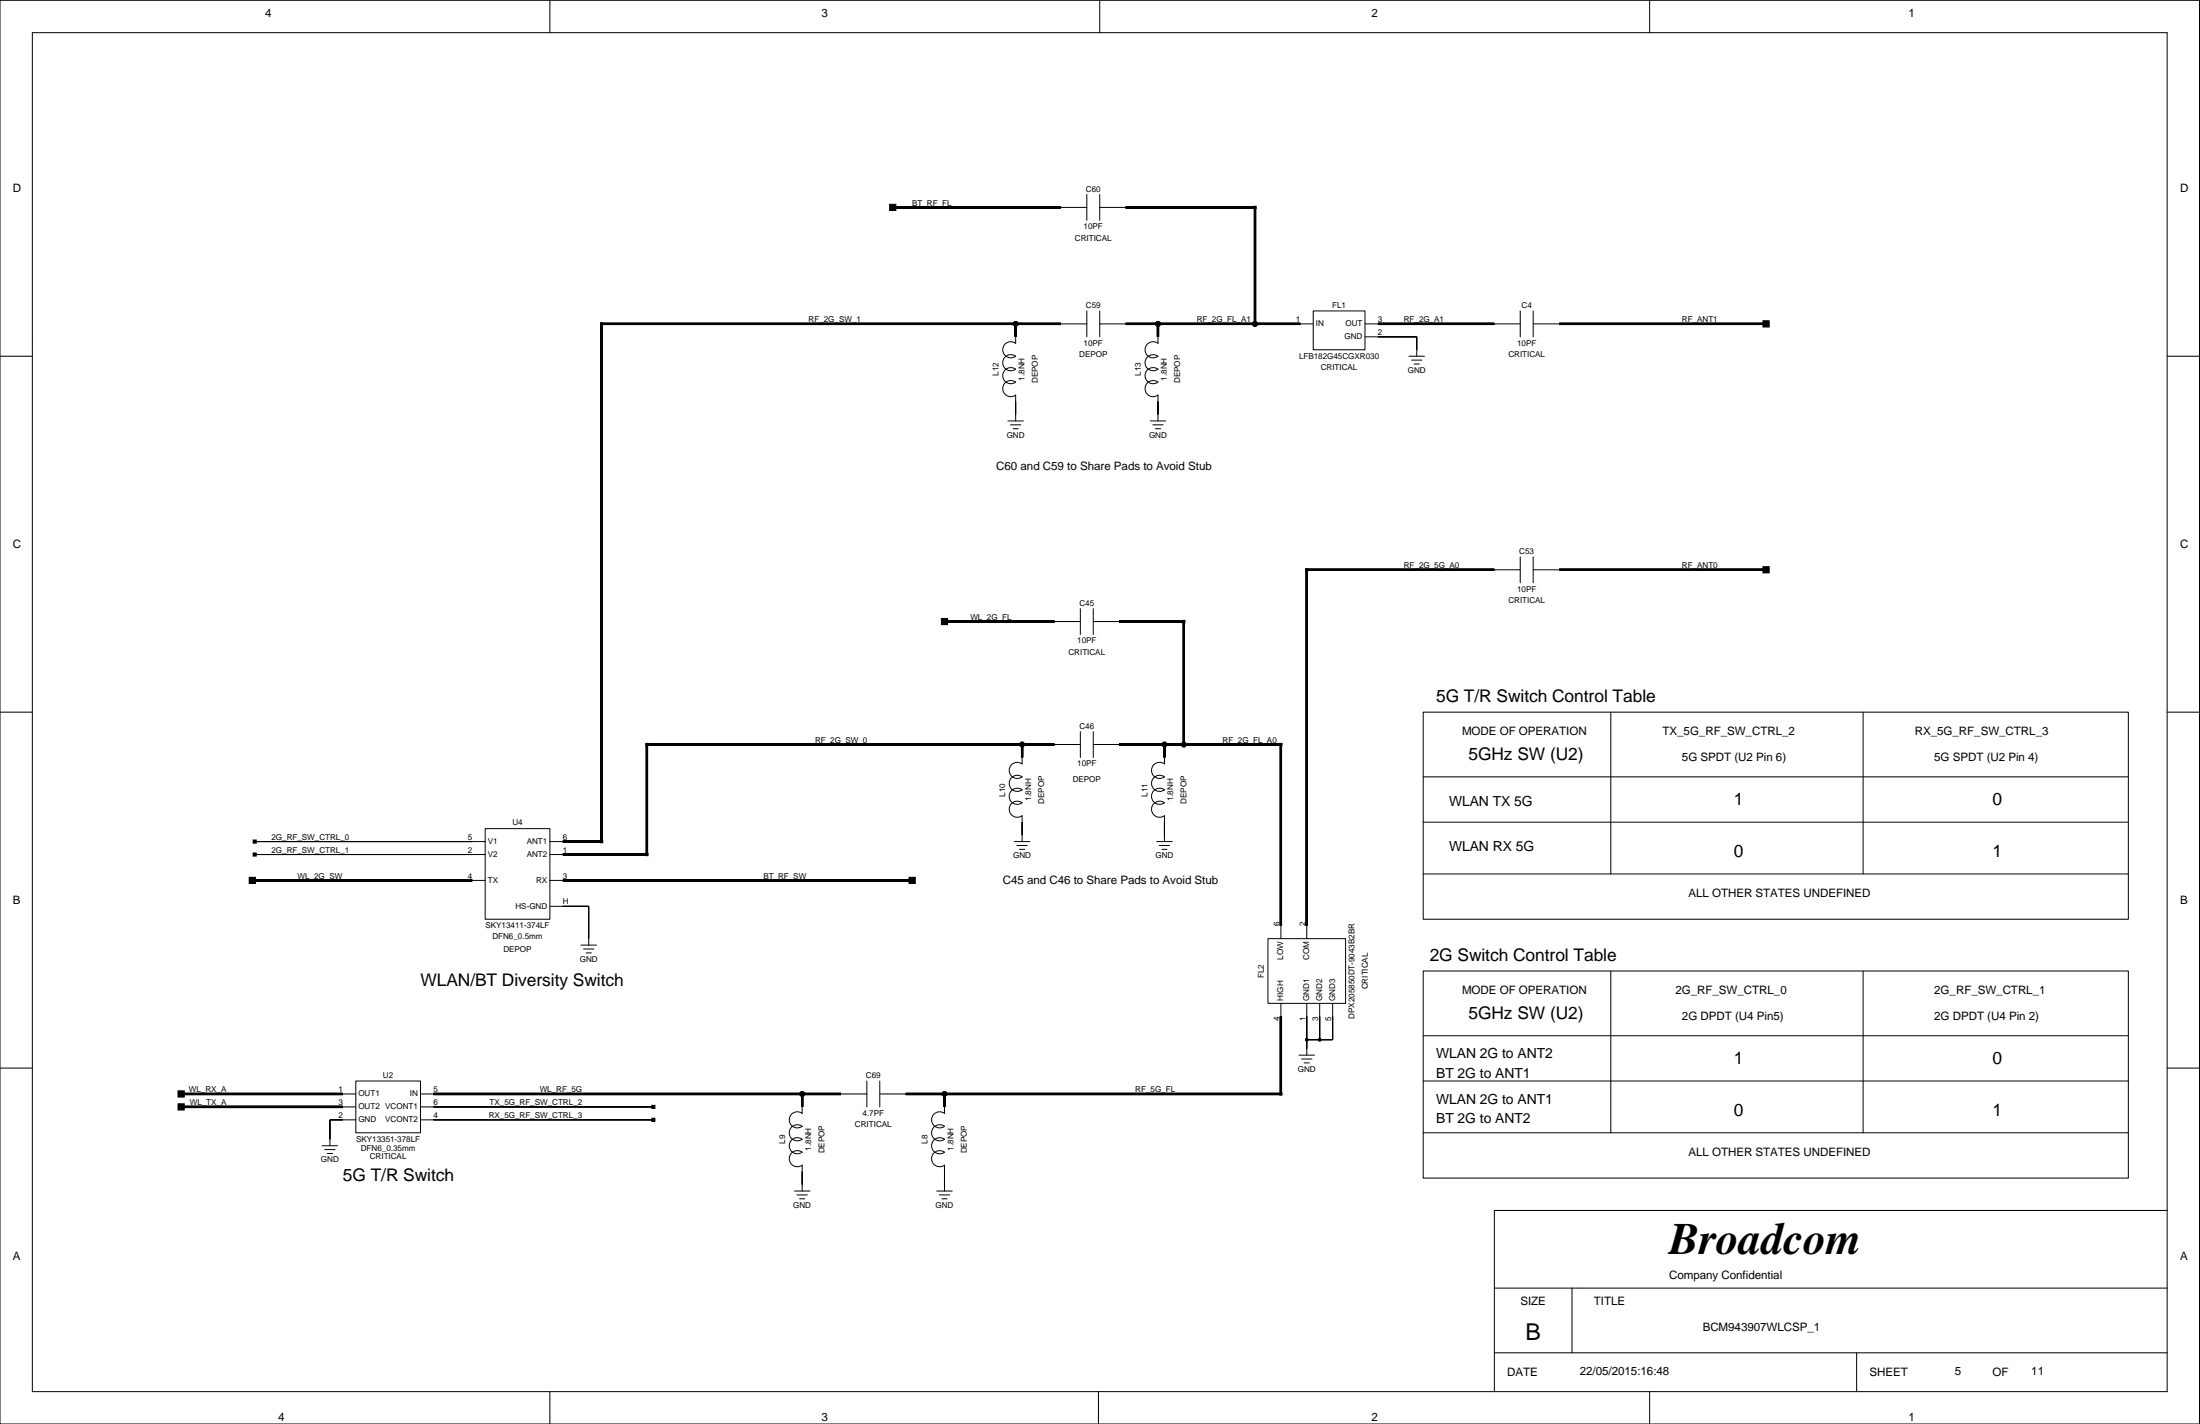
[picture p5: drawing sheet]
<svg xmlns="http://www.w3.org/2000/svg" width="432mm" height="279mm" viewBox="0 0 432 279" stroke-linecap="round" stroke-linejoin="round" font-family="sans-serif">
<g fill="none" stroke="#000" stroke-width=".2">
<path d="M0 .1h431.7v279.3h-431.7zM6.3 6.4h419.1v266.7h-419.1zM107.9 .1v6.3M215.9 .1v6.3M323.8 .1v6.3M213.3 38.2v5M215.9 38.2v5M208.2 40.7h5.1M215.9 40.7h5M0 69.9h6.3M199.3 66.1v1.3a1.59 1.59 0 0 0-2.1 .2 1.59 1.59 0 0 0 0 2.1 1.59 1.59 0 0 0 2.1 .2M199.3 69.9a1.59 1.59 0 0 0-2.1 .2 1.59 1.59 0 0 0 0 2.1 1.59 1.59 0 0 0 2.1 .2 1.59 1.59 0 0 0-2.1 .2 1.59 1.59 0 0 0 0 2.2 1.59 1.59 0 0 0 2.1 .2 1.59 1.59 0 0 0-2.1 .2 1.59 1.59 0 0 0 0 2.1 1.59 1.59 0 0 0 2.1 .2v5.1"/>
<path d="M208.2 63.5h5.1M213.3 61v5.1M215.9 61v5.1M215.9 63.5h5M227.3 66.1v1.3a1.59 1.59 0 0 0-2.1 .2 1.59 1.59 0 0 0 0 2.1 1.59 1.59 0 0 0 2.1 .2M227.3 69.9a1.59 1.59 0 0 0-2.1 .2 1.59 1.59 0 0 0 0 2.1 1.59 1.59 0 0 0 2.1 .2 1.59 1.59 0 0 0-2.1 .2 1.59 1.59 0 0 0 0 2.2 1.59 1.59 0 0 0 2.1 .2 1.59 1.59 0 0 0-2.1 .2 1.59 1.59 0 0 0 0 2.1 1.59 1.59 0 0 0 2.1 .2v5.1M255.2 63.5h2.6M257.8 61h10.1v7.6h-10.1zM267.9 66.1h10.2v3.8M267.9 63.5h2.5M276.5 69.9h3.1M277.1 70.7h2"/>
<path d="M277.6 71.4h1M293.3 63.5h5.1M298.4 61v5.1M300.9 61v5.1M300.9 63.5h5.1M425.4 69.9h6.3M197.8 82.6h3.1M198.3 83.4h2.1M198.8 84.1h1.1M225.8 82.6h3M226.3 83.4h2M226.8 84.1h1"/>
<path d="M212 119.4v5.1M214.6 119.4v5.1M293.3 111.8h5.1M298.4 109.3v5M300.9 111.8h5.1M300.9 109.3v5M0 139.7h6.3M207 122h5M214.6 122h5.1M279.3 139.7h138.4v40.7h-138.4zM316.2 139.7v31.8M365.7 139.7v31.8"/>
<path d="M425.4 139.7h6.3M200.6 148.6v1.3M200.6 152.4a1.59 1.59 0 0 0-2.1 .2 1.59 1.59 0 0 0 0 2.2 1.59 1.59 0 0 0 2.1 .2 1.59 1.59 0 0 0-2.1 .2 1.59 1.59 0 0 0 0 2.1 1.59 1.59 0 0 0 2.1 .2 1.59 1.59 0 0 0-2.1 .2 1.59 1.59 0 0 0 0 2.1 1.59 1.59 0 0 0 2.1 .2M200.6 149.9a1.59 1.59 0 0 0-2.1 .2 1.59 1.59 0 0 0 0 2.1 1.59 1.59 0 0 0 2.1 .2M207 146.1h5M212 143.5v5.1M214.6 146.1h5.1M214.6 143.5v5.1M228.5 148.6l.1 1.3a1.59 1.59 0 0 0-2.2 .2 1.59 1.59 0 0 0 0 2.1 1.59 1.59 0 0 0 2.2 .2M228.6 152.4a1.59 1.59 0 0 0-2.2 .2 1.59 1.59 0 0 0 0 2.2 1.59 1.59 0 0 0 2.2 .2 1.59 1.59 0 0 0-2.2 .2 1.59 1.59 0 0 0 0 2.1 1.59 1.59 0 0 0 2.2 .2 1.59 1.59 0 0 0-2.2 .2 1.59 1.59 0 0 0 0 2.1 1.59 1.59 0 0 0 2.2 .2l-.1 5.1M279.3 152.4h138.4M50 165.1h45.2"/>
<path d="M50 167.7h45.2M92.7 172.7h2.5M95.2 162.6h12.7v17.8h-12.7zM107.9 165.1h2.6M107.9 177.8h7.6v7.6M107.9 172.7h2.6M107.9 167.7h2.6M199.1 165.1h3M199.6 165.9h2M200.1 166.6h1M200.6 160v5.1M227 165.1h3.1"/>
<path d="M227.5 165.9h2.1M228 166.6h1.1M279.3 161.3h138.4M279.3 171.5h138.4M114 185.4h3.1M114.5 186.2h2.1M115 187h1.1M248.9 184.2h15.2v12.7h-15.2zM251.4 181.6v2.6M251.4 196.9v2.5M256.5 181.6v2.6M256.5 196.9v10.1"/>
<path d="M259 196.9v7.1M261.6 196.9v7.1h-5.1M279.3 190.5h138.4v40.7h-138.4zM316.2 190.5v31.8M365.7 190.5v31.8M0 209.6h6.3M67.3 214.6h2.5M67.3 217.2h2.5M69.8 212.1h12.7v10.2h-12.7zM69.8 219.7h-5v5.1M82.5 214.6h2.6M82.5 217.2h45.7"/>
<path d="M82.5 219.7h45.7M157.4 217.2v1.3a1.59 1.59 0 0 0-2.1 .2 1.59 1.59 0 0 0 0 2.1 1.59 1.59 0 0 0 2.1 .2 1.59 1.59 0 0 0-2.1 .2 1.59 1.59 0 0 0 0 2.1 1.59 1.59 0 0 0 2.1 .2 1.59 1.59 0 0 0-2.1 .2 1.59 1.59 0 0 0 0 2.2 1.59 1.59 0 0 0 2.1 .2 1.59 1.59 0 0 0-2.1 .2 1.59 1.59 0 0 0 0 2.1 1.59 1.59 0 0 0 2.1 .2v5.1M165.1 214.6h5M170.1 212.1v5.1M172.7 214.6h5.1M172.7 212.1v5.1M185.4 217.2v1.3a1.59 1.59 0 0 0-2.1 .2 1.59 1.59 0 0 0 0 2.1 1.59 1.59 0 0 0 2.1 .2 1.59 1.59 0 0 0-2.1 .2 1.59 1.59 0 0 0 0 2.1 1.59 1.59 0 0 0 2.1 .2 1.59 1.59 0 0 0-2.1 .2 1.59 1.59 0 0 0 0 2.2 1.59 1.59 0 0 0 2.1 .2 1.59 1.59 0 0 0-2.1 .2 1.59 1.59 0 0 0 0 2.1 1.59 1.59 0 0 0 2.1 .2v5.1M255 207h3M255.5 207.8h2M256 208.6h1M279.3 212.1h138.4M279.3 203.2h138.4"/>
<path d="M425.4 209.6h6.3M63.2 224.8h3.1M63.7 225.6h2.1M64.2 226.3h1.1M155.9 233.7h3.1M156.4 234.5h2.1M156.9 235.2h1.1M183.9 233.7h3M184.4 234.5h2M184.9 235.2h1M279.3 222.3h138.4M425.4 237.5h-132.1v35.6"/>
<path d="M293.3 252.7h132.1M308.5 252.7v12.7M107.9 273.1v6.3M215.6 273.1v6.3M293.3 265.4h132.1M323.8 273.1v6.3M364.4 265.4v7.7"/>
<circle cx="199.3" cy="63.5" r=".48"/>
<circle cx="227.3" cy="63.5" r=".48"/>
<circle cx="246.3" cy="63.5" r=".48"/>
<circle cx="200.6" cy="146.1" r=".48"/>
<circle cx="228.5" cy="146.1" r=".48"/>
<circle cx="232.4" cy="146.1" r=".48"/>
<circle cx="157.4" cy="214.6" r=".48"/>
<circle cx="185.4" cy="214.6" r=".48"/>
<circle cx="256.5" cy="204" r=".25"/>
<circle cx="259" cy="204" r=".25"/>
</g>
<g fill="#000" stroke="#000" stroke-width=".2">
<path d="M174.6 40.1h1.2v1.2h-1.2z" fill-rule="evenodd"/>
<path d="M246.1 40.5h.4v.4h-.4z" fill-rule="evenodd"/>
<path d="M117.9 63.3h.4v.5h-.4z" fill-rule="evenodd"/>
<path d="M199.3 78.8v2.5z" fill-rule="evenodd"/>
<path d="M227.3 78.8v2.5z" fill-rule="evenodd"/>
<path d="M278.1 66.1v2.5z" fill-rule="evenodd"/>
<path d="M270.4 66.1h7.7z" fill-rule="evenodd"/>
<path d="M346 62.9h1.2v1.3h-1.2z" fill-rule="evenodd"/>
<path d="M256.3 111.6h.4v.4h-.4z" fill-rule="evenodd"/>
<path d="M346 111.2h1.2v1.2h-1.2z" fill-rule="evenodd"/>
<path d="M184.8 121.3h1.2v1.3h-1.2z" fill-rule="evenodd"/>
<path d="M232.1 121.7h.5v.5h-.5z" fill-rule="evenodd"/>
<path d="M126.7 145.9h.5v.4h-.5z" fill-rule="evenodd"/>
<path d="M251.2 145.9h.4v.4h-.4z" fill-rule="evenodd"/>
<path d="M48.9 172.1h1.2v1.3h-1.2z" fill-rule="evenodd"/>
<path d="M49.7 167.4h.6v.6h-.6z" fill-rule="evenodd"/>
<path d="M49.7 164.8h.6v.6h-.6z" fill-rule="evenodd"/>
<path d="M50 167.7h42.7z" fill-rule="evenodd"/>
<path d="M50 165.1h42.7z" fill-rule="evenodd"/>
<path d="M110.5 177.8h5z" fill-rule="evenodd"/>
<path d="M115.5 177.8v6.4z" fill-rule="evenodd"/>
<path d="M117.9 164.9h.4v.4h-.4z" fill-rule="evenodd"/>
<path d="M126.7 167.4h.5v.5h-.5z" fill-rule="evenodd"/>
<path d="M178.4 172.1h1.2v1.3h-1.2z" fill-rule="evenodd"/>
<path d="M200.6 161.3v2.6z" fill-rule="evenodd"/>
<path d="M228.5 161.3v2.6z" fill-rule="evenodd"/>
<path d="M256.5 199.4v4.6z" fill-rule="evenodd"/>
<path d="M259 199.4v4.6z" fill-rule="evenodd"/>
<path d="M261.6 199.4v4.6z" fill-rule="evenodd"/>
<path d="M34.9 214h1.3v1.3h-1.3z" fill-rule="evenodd"/>
<path d="M34.9 216.6h1.3v1.2h-1.3z" fill-rule="evenodd"/>
<path d="M64.8 219.7v3.8z" fill-rule="evenodd"/>
<path d="M64.8 219.7h2.5z" fill-rule="evenodd"/>
<path d="M127.9 216.9h.6v.6h-.6z" fill-rule="evenodd"/>
<path d="M85.1 217.2h43.1z" fill-rule="evenodd"/>
<path d="M85.1 219.7h43.1z" fill-rule="evenodd"/>
<path d="M251.2 214.4h.4v.5h-.4z" fill-rule="evenodd"/>
<path d="M256.5 204v1.8z" fill-rule="evenodd"/>
<path d="M256.5 204h2.5z" fill-rule="evenodd"/>
<path d="M259 204h2.6z" fill-rule="evenodd"/>
<path d="M127.9 219.4h.6v.6h-.6z" fill-rule="evenodd"/>
<path d="M157.4 229.9v2.5z" fill-rule="evenodd"/>
<path d="M185.4 229.9v2.5z" fill-rule="evenodd"/>
<circle cx="199.3" cy="63.5" r=".48"/>
<circle cx="227.3" cy="63.5" r=".48"/>
<circle cx="246.3" cy="63.5" r=".48"/>
<circle cx="200.6" cy="146.1" r=".48"/>
<circle cx="228.5" cy="146.1" r=".48"/>
<circle cx="232.4" cy="146.1" r=".48"/>
<circle cx="157.4" cy="214.6" r=".48"/>
<circle cx="185.4" cy="214.6" r=".48"/>
<circle cx="256.5" cy="204" r=".25"/>
<circle cx="259" cy="204" r=".25"/>
</g>
<g fill="#000" stroke="#000" stroke-width=".45">
<path d="M175.2 40.7h33z" fill-rule="evenodd"/>
<path d="M220.9 40.7h25.4z" fill-rule="evenodd"/>
<path d="M246.3 40.7v22.8z" fill-rule="evenodd"/>
<path d="M118.1 63.5v101.6z" fill-rule="evenodd"/>
<path d="M199.3 63.5v2.6z" fill-rule="evenodd"/>
<path d="M118.1 63.5h81.2z" fill-rule="evenodd"/>
<path d="M199.3 63.5h8.9z" fill-rule="evenodd"/>
<path d="M220.9 63.5h6.4z" fill-rule="evenodd"/>
<path d="M227.3 63.5v2.6z" fill-rule="evenodd"/>
<path d="M227.3 63.5h19z" fill-rule="evenodd"/>
<path d="M246.3 63.5h8.9z" fill-rule="evenodd"/>
<path d="M270.4 63.5h22.9z" fill-rule="evenodd"/>
<path d="M306 63.5h40.6z" fill-rule="evenodd"/>
<path d="M256.5 111.8v69.8z" fill-rule="evenodd"/>
<path d="M256.5 111.8h36.8z" fill-rule="evenodd"/>
<path d="M306 111.8h14z" fill-rule="evenodd"/>
<path d="M320 111.8h26.6z" fill-rule="evenodd"/>
<path d="M185.4 122h21.6z" fill-rule="evenodd"/>
<path d="M232.4 122v24.1z" fill-rule="evenodd"/>
<path d="M219.7 122h12.7z" fill-rule="evenodd"/>
<path d="M127 146.1v21.6z" fill-rule="evenodd"/>
<path d="M200.6 146.1v2.5z" fill-rule="evenodd"/>
<path d="M127 146.1h73.6z" fill-rule="evenodd"/>
<path d="M200.6 146.1h6.4z" fill-rule="evenodd"/>
<path d="M219.7 146.1h8.8z" fill-rule="evenodd"/>
<path d="M228.5 146.1v2.5z" fill-rule="evenodd"/>
<path d="M228.5 146.1h3.9z" fill-rule="evenodd"/>
<path d="M251.4 146.1v35.5z" fill-rule="evenodd"/>
<path d="M232.4 146.1h19z" fill-rule="evenodd"/>
<path d="M49.5 172.7h43.2z" fill-rule="evenodd"/>
<path d="M110.5 165.1h7.6z" fill-rule="evenodd"/>
<path d="M110.5 167.7h16.5z" fill-rule="evenodd"/>
<path d="M110.5 172.7h68.5z" fill-rule="evenodd"/>
<path d="M251.4 199.4v15.2z" fill-rule="evenodd"/>
<path d="M35.6 214.6h31.7z" fill-rule="evenodd"/>
<path d="M35.6 217.2h31.7z" fill-rule="evenodd"/>
<path d="M85.1 214.6h72.3z" fill-rule="evenodd"/>
<path d="M157.4 214.6v2.6z" fill-rule="evenodd"/>
<path d="M157.4 214.6h7.7z" fill-rule="evenodd"/>
<path d="M177.8 214.6h7.6z" fill-rule="evenodd"/>
<path d="M185.4 214.6v2.6z" fill-rule="evenodd"/>
<path d="M185.4 214.6h66z" fill-rule="evenodd"/>
</g>
<g fill="none" stroke="#000" stroke-width=".45">
<path d="M175.2 40.7h33M220.9 40.7h25.4v22.8M199.3 63.5v2.6M208.2 63.5h-90.1v101.6h-7.6M220.9 63.5h34.3M227.3 63.5v2.6M270.4 63.5h22.9M306 63.5h40.6M293.3 111.8h-36.8v69.8M306 111.8h40.6M185.4 122h21.6M219.7 122h12.7v24.1"/>
<path d="M200.6 146.1v2.5M207 146.1h-80v21.6h-16.5M219.7 146.1h31.7v35.5M228.5 146.1v2.5M49.5 172.7h43.2M110.5 172.7h68.5M251.4 199.4v15.2h-73.6M35.6 214.6h31.7M35.6 217.2h31.7M85.1 214.6h80M157.4 214.6v2.6M185.4 214.6v2.6"/>
</g>
<text font-size="8.8" x="327.6" y="246.1">Broadcom</text>
<text font-size="4.6" x="299.4" y="263">B</text>
<g font-size="3.4">
<text x="281.9" y="137.7">5G T/R Switch Control Table</text>
<text x="288.2" y="149.1">5GHz SW (U2)</text>
<text x="340.3" y="158">1</text>
<text x="391.1" y="158">0</text>
<text x="340.3" y="168.2">0</text>
<text x="391.1" y="168.2">1</text>
<text x="280.6" y="188.5">2G Switch Control Table</text>
<text x="82.5" y="193.6">WLAN/BT Diversity Switch</text>
<text x="288.2" y="199.9">5GHz SW (U2)</text>
<text x="340.3" y="208.8">1</text>
<text x="391.1" y="208.8">0</text>
<text x="340.3" y="218.9">0</text>
<text x="391.1" y="218.9">1</text>
<text x="67.3" y="231.6">5G T/R Switch</text>
</g>
<g font-size="2.7">
<text x="284.4" y="158.2">WLAN TX 5G</text>
<text x="284.4" y="167">WLAN RX 5G</text>
<text x="281.9" y="207.7">WLAN 2G to ANT2</text>
<text x="281.9" y="211.5">BT 2G to ANT1</text>
<text x="281.9" y="220.4">BT 2G to ANT2</text>
<text x="281.9" y="216.6">WLAN 2G to ANT1</text>
</g>
<g font-size="2.3">
<text x="52.1" y="3.4">4</text>
<text x="161.3" y="3.4">3</text>
<text x="269.2" y="3.4">2</text>
<text x="374.6" y="3.4">1</text>
<text x="2.5" y="37.6">D</text>
<text x="427.9" y="37.6">D</text>
<text x="195.5" y="92.2">C60 and C59 to Share Pads to Avoid Stub</text>
<text x="2.5" y="107.5">C</text>
<text x="427.9" y="107.5">C</text>
<text x="287" y="144.3">MODE OF OPERATION</text>
<text x="326.3" y="144.3">TX_5G_RF_SW_CTRL_2</text>
<text x="330.1" y="149.4">5G SPDT (U2 Pin 6)</text>
<text x="375.8" y="144.3">RX_5G_RF_SW_CTRL_3</text>
<text x="379.6" y="149.4">5G SPDT (U2 Pin 4)</text>
<text x="196.8" y="173.5">C45 and C46 to Share Pads to Avoid Stub</text>
<text x="2.5" y="177.3">B</text>
<text x="331.4" y="176">ALL OTHER STATES UNDEFINED</text>
<text x="427.9" y="177.3">B</text>
<text x="287" y="195.1">MODE OF OPERATION</text>
<text x="328.9" y="195.1">2G_RF_SW_CTRL_0</text>
<text x="379.6" y="195.1">2G_RF_SW_CTRL_1</text>
<text x="330.1" y="200.2">2G DPDT (U4 Pin5)</text>
<text x="379.6" y="200.2">2G DPDT (U4 Pin 2)</text>
<text x="331.4" y="226.8">ALL OTHER STATES UNDEFINED</text>
<text x="2.5" y="247.1">A</text>
<text x="327.6" y="250.9">Company Confidential</text>
<text x="427.9" y="247.1">A</text>
<text x="298.4" y="256">SIZE</text>
<text x="312.8" y="256">TITLE</text>
<text x="334.2" y="261.1">BCM943907WLCSP_1</text>
<text x="310.1" y="269.7">22/05/2015:16:48</text>
<text x="383.7" y="269.7">5</text>
<text x="398.7" y="269.7">11</text>
<text x="295.8" y="270">DATE</text>
<text x="366.9" y="270">SHEET</text>
<text x="391.1" y="270">OF</text>
<text x="54.6" y="278.9">4</text>
<text x="161.3" y="278.9">3</text>
<text x="269.2" y="278.9">2</text>
<text x="374.6" y="278.9">1</text>
</g>
<g font-size="1.6">
<text x="179" y="40.3">BT_RF_FL</text>
<text x="213.1" y="37.6">C60</text>
<text x="211" y="47.2">CRITICAL</text>
<text x="212.7" y="45">10PF</text>
<text x="158.7" y="63.2">RF_2G_SW_1</text>
<text x="213.1" y="60.5">C59</text>
<text x="234.9" y="63.2">RF_2G_FL_A1</text>
<text x="254.3" y="63.2">1</text>
<text x="258.3" y="64">IN</text>
<text x="261.5" y="60.5">FL1</text>
<text x="264.1" y="64">OUT</text>
<text x="270.4" y="63.2">3</text>
<text x="270.4" y="65.7">2</text>
<text x="275.5" y="63.2">RF_2G_A1</text>
<text x="298.6" y="60.5">C4</text>
<text x="330.1" y="63.2">RF_ANT1</text>
<text x="211.8" y="70.1">DEPOP</text>
<text x="212.7" y="67.8">10PF</text>
<text x="255" y="70.4">LFB182G45CGXR030</text>
<text x="263.9" y="66.6">GND</text>
<text x="296.1" y="70.1">CRITICAL</text>
<text x="297.8" y="67.8">10PF</text>
<text x="196" y="73.8" transform="rotate(-90 196 73.8)">L12</text>
<text x="201.1" y="74.7" transform="rotate(-90 201.1 74.7)">1.8NH</text>
<text x="203.7" y="75.2" transform="rotate(-90 203.7 75.2)">DEPOP</text>
<text x="223.9" y="73.8" transform="rotate(-90 223.9 73.8)">L13</text>
<text x="229" y="74.7" transform="rotate(-90 229 74.7)">1.8NH</text>
<text x="231.6" y="75.2" transform="rotate(-90 231.6 75.2)">DEPOP</text>
<text x="259.2" y="72.6">CRITICAL</text>
<text x="276.3" y="73.2">GND</text>
<text x="197.6" y="85.9">GND</text>
<text x="225.5" y="85.9">GND</text>
<text x="275.5" y="111.4">RF_2G_5G_A0</text>
<text x="298.2" y="108.7">C53</text>
<text x="330.1" y="111.4">RF_ANT0</text>
<text x="211.9" y="118.9">C45</text>
<text x="296.1" y="118.3">CRITICAL</text>
<text x="297.8" y="116.1">10PF</text>
<text x="190.5" y="121.6">WL_2G_FL</text>
<text x="209.7" y="128.5">CRITICAL</text>
<text x="211.4" y="126.2">10PF</text>
<text x="211.9" y="143">C46</text>
<text x="160" y="145.7">RF_2G_SW_0</text>
<text x="240" y="145.7">RF_2G_FL_A0</text>
<text x="210.5" y="153.3">DEPOP</text>
<text x="211.4" y="150.4">10PF</text>
<text x="100.6" y="161.8">U4</text>
<text x="197.3" y="156.3" transform="rotate(-90 197.3 156.3)">L10</text>
<text x="202.4" y="157.2" transform="rotate(-90 202.4 157.2)">1.8NH</text>
<text x="205" y="157.7" transform="rotate(-90 205 157.7)">DEPOP</text>
<text x="225.2" y="156.3" transform="rotate(-90 225.2 156.3)">L11</text>
<text x="230.3" y="157.2" transform="rotate(-90 230.3 157.2)">1.8NH</text>
<text x="232.9" y="157.7" transform="rotate(-90 232.9 157.7)">DEPOP</text>
<text x="53.3" y="167.3">2G_RF_SW_CTRL_1</text>
<text x="53.3" y="164.8">2G_RF_SW_CTRL_0</text>
<text x="91.8" y="167.3">2</text>
<text x="91.8" y="164.8">5</text>
<text x="95.7" y="165.6">V1</text>
<text x="103.4" y="165.6">ANT1</text>
<text x="110.5" y="167.3">1</text>
<text x="110.5" y="164.8">6</text>
<text x="58.4" y="172.4">WL_2G_SW</text>
<text x="91.8" y="172.4">4</text>
<text x="95.7" y="173.2">TX</text>
<text x="95.7" y="168.1">V2</text>
<text x="103.4" y="168.1">ANT2</text>
<text x="105.2" y="173.2">RX</text>
<text x="110.5" y="172.4">3</text>
<text x="149.8" y="172.4">BT_RF_SW</text>
<text x="198.9" y="168.4">GND</text>
<text x="226.8" y="168.4">GND</text>
<text x="101.2" y="178.3">HS-GND</text>
<text x="110.5" y="177.5">H</text>
<text x="95.3" y="182.1">SKY13411-374LF</text>
<text x="96.7" y="184.3">DFN6_0.5mm</text>
<text x="251.1" y="181.6" transform="rotate(-90 251.1 181.6)">6</text>
<text x="256.2" y="181.6" transform="rotate(-90 256.2 181.6)">2</text>
<text x="98.8" y="186.9">DEPOP</text>
<text x="113.8" y="188.7">GND</text>
<text x="248.1" y="191.9" transform="rotate(-90 248.1 191.9)">FL2</text>
<text x="251.9" y="188.3" transform="rotate(-90 251.9 188.3)">LOW</text>
<text x="257" y="188.4" transform="rotate(-90 257 188.4)">COM</text>
<text x="251.9" y="196.4" transform="rotate(-90 251.9 196.4)">HIGH</text>
<text x="257" y="196.4" transform="rotate(-90 257 196.4)">GND1</text>
<text x="259.5" y="196.4" transform="rotate(-90 259.5 196.4)">GND2</text>
<text x="262" y="196.4" transform="rotate(-90 262 196.4)">GND3</text>
<text x="268.5" y="194.1" transform="rotate(-90 268.5 194.1)">CRITICAL</text>
<text x="251.1" y="200.3" transform="rotate(-90 251.1 200.3)">4</text>
<text x="256.2" y="200.3" transform="rotate(-90 256.2 200.3)">1</text>
<text x="258.7" y="200.3" transform="rotate(-90 258.7 200.3)">3</text>
<text x="261.3" y="200.3" transform="rotate(-90 261.3 200.3)">5</text>
<text x="265.8" y="199.9" transform="rotate(-90 265.8 199.9)">DPX205850DT-9043B2BR</text>
<text x="37.1" y="214.3">WL_RX_A</text>
<text x="66.4" y="214.3">1</text>
<text x="70.3" y="215.1">OUT1</text>
<text x="75.2" y="211.6">U2</text>
<text x="80.4" y="215.1">IN</text>
<text x="85.1" y="214.3">5</text>
<text x="105.9" y="214.3">WL_RF_5G</text>
<text x="170" y="211.6">C69</text>
<text x="222.8" y="214.3">RF_5G_FL</text>
<text x="254.7" y="210.3">GND</text>
<text x="37.2" y="216.8">WL_TX_A</text>
<text x="66.4" y="219.4">2</text>
<text x="66.4" y="216.8">3</text>
<text x="70.3" y="217.7">OUT2 VCONT1</text>
<text x="70.3" y="220.2">GND</text>
<text x="75.6" y="220.2">VCONT2</text>
<text x="85.1" y="216.8">6</text>
<text x="85.1" y="219.4">4</text>
<text x="95.9" y="219.4">RX_5G_RF_SW_CTRL_3</text>
<text x="96.1" y="216.8">TX_5G_RF_SW_CTRL_2</text>
<text x="167.8" y="221.1">CRITICAL</text>
<text x="169.3" y="218.9">4.7PF</text>
<text x="69.9" y="224">SKY13351-378LF</text>
<text x="70.8" y="225.8">DFN6_0.35mm</text>
<text x="72.6" y="227.5">CRITICAL</text>
<text x="154.1" y="224.4" transform="rotate(-90 154.1 224.4)">L9</text>
<text x="159.2" y="225.8" transform="rotate(-90 159.2 225.8)">1.8NH</text>
<text x="161.8" y="226.3" transform="rotate(-90 161.8 226.3)">DEPOP</text>
<text x="182" y="224.4" transform="rotate(-90 182 224.4)">L8</text>
<text x="187.1" y="225.8" transform="rotate(-90 187.1 225.8)">1.8NH</text>
<text x="189.7" y="226.3" transform="rotate(-90 189.7 226.3)">DEPOP</text>
<text x="63" y="228.1">GND</text>
<text x="155.7" y="237">GND</text>
<text x="183.6" y="237">GND</text>
</g>
</svg>
